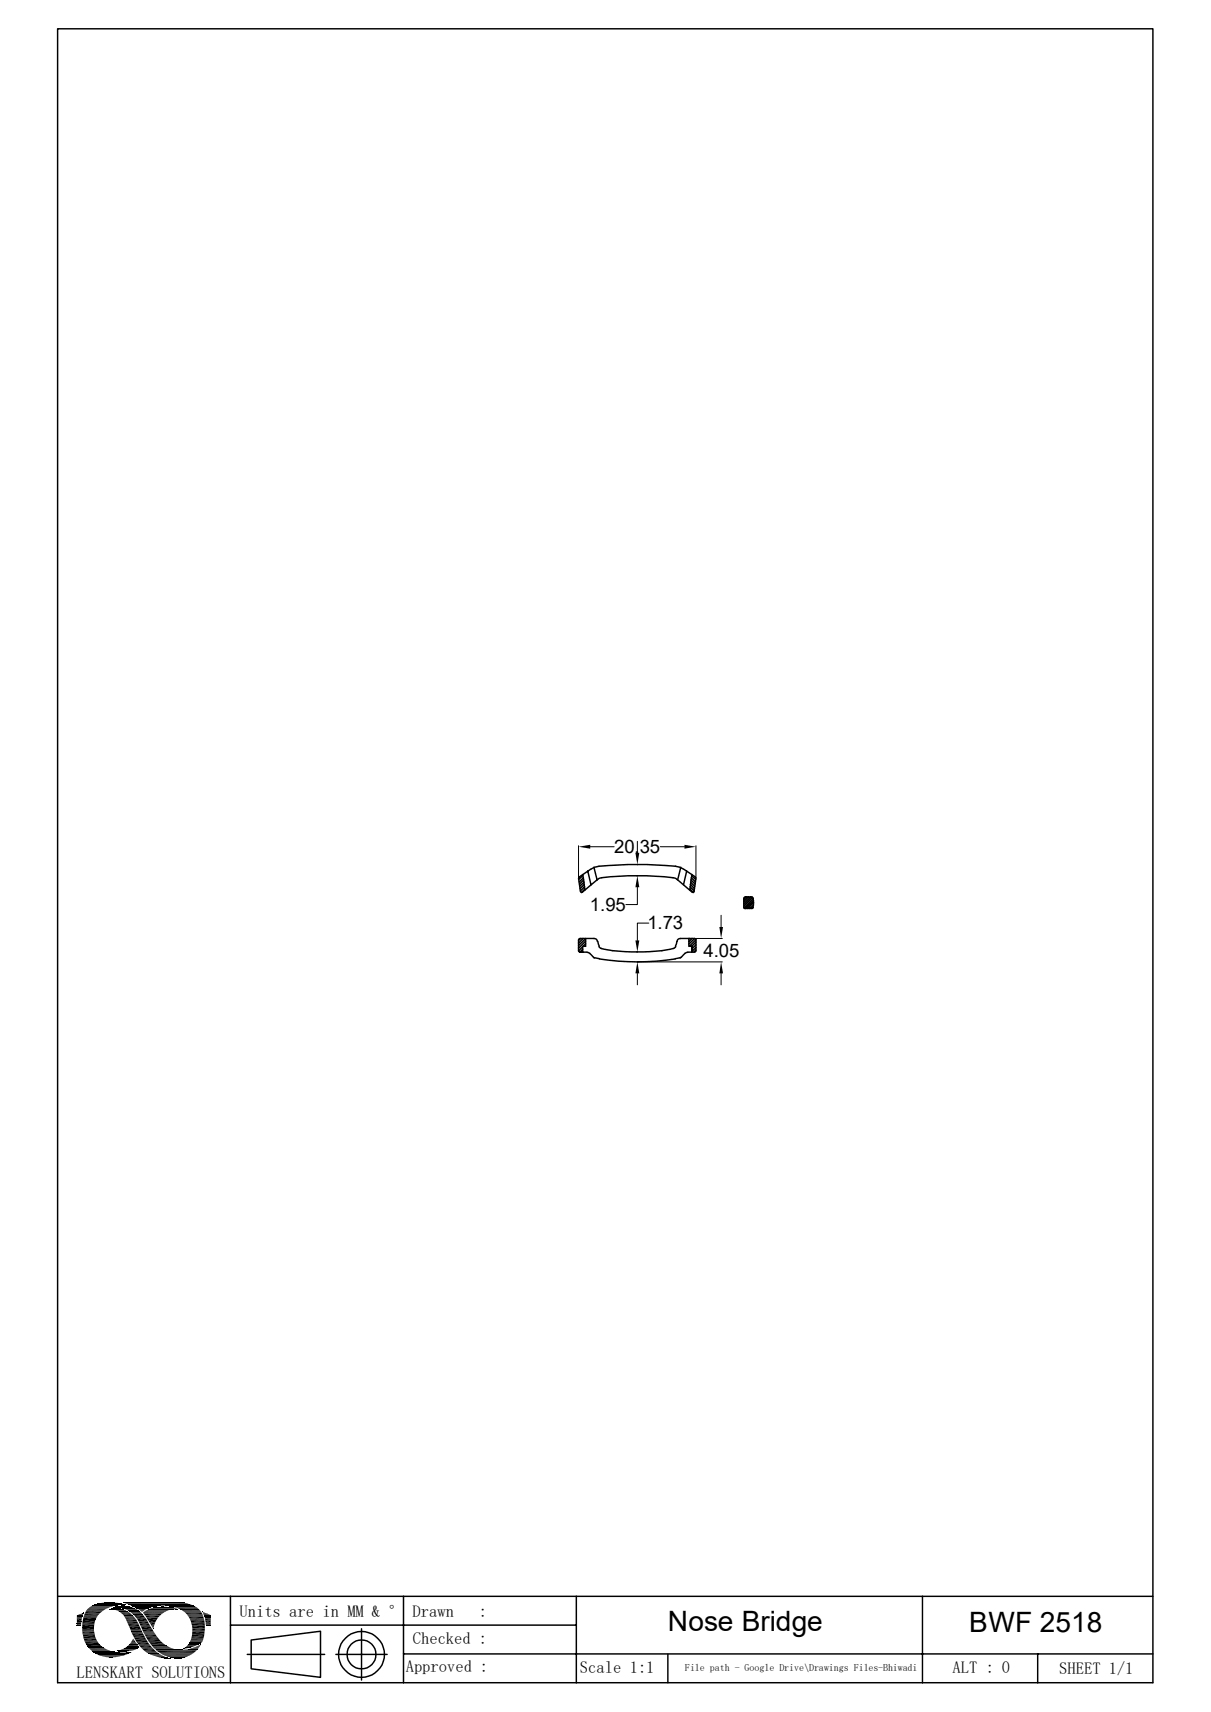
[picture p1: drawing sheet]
<svg xmlns="http://www.w3.org/2000/svg" width="210mm" height="297mm" viewBox="0 0 210 297" stroke-linecap="round" stroke-linejoin="round" font-family="sans-serif">
<g fill="none" stroke="#000" stroke-width=".25">
<path d="M10 5h189.9v286.9h-189.9zM100.3 152.4l.4 2.3M100.5 152.2l-.1 .2M101 151.7l.4 2.7M101.1 151.9l-.7 .7M101.2 152.3l-.7 .7M101.2 152.7l-.7 .7M101.3 153l-.8 .8M101.3 153.4l-.7 .8M101.4 153.8l-.7 .8M101.4 154.2l-.6 .7M101.9 151.1l.6 2.4"/>
<path d="M102.4 150.8l-1.9 1.3M103 150.5l.5 2.2M103.6 152.6l-2.6 2.2h-.2l-.1-.1M103.7 152.6l.1-.2a44.5 44.5 0 0 1 13.3 0l.3 .2M117.1 150.3l.8 .2 .6 .3M117.2 150.3a60.5 60.5 0 0 0-14.1 .2l-.6 .3M117.4 152.6l2.6 2.2M118.1 150.5l-.6 2.2M118.6 150.8l2 1.3M119.1 151.1l-.6 2.4M119.6 154.2l.6 .7M119.7 153.8l.7 .8"/>
<path d="M119.7 153.4l.7 .8M119.8 153l.7 .8M119.8 152.7l.8 .7M119.9 152.3l.7 .7M119.9 151.9l.7 .7M120 151.7l-.4 2.7M120.6 152.2v.2M120.7 152.4l-.3 2.3-.2 .1h-.1M129 155.8v1.6M129 157.4l.1 .2h1.3l.2-.1M129.2 155.6h1.2M129.2 155.7l-.2 .1"/>
<path d="M129.4 155.6l-.4 .4M129.8 155.6l-.8 .8M130.2 155.6l-1.2 1.2M130.4 155.7l.2 .1M130.5 155.7l-1.5 1.5M130.6 157.4l-.2 .2M130.6 155.8v1.7M130.6 155.9l-1.6 1.6M130.7 156.3l-1.4 1.3M130.7 156.6l-1 1M130.7 157l-.7 .6M100.3 163v2l.7-.7"/>
<path d="M100.4 165l.1 .1M100.5 162.8h2.5a.51 .51 0 0 1 .6 .5M100.5 162.9l-.1 .1M100.5 165.2h1.3M100.7 162.8l-.4 .4M101 164.7l-.4 .5M101 165.1v.1M101.1 162.8l-.8 .8M101.6 162.8v1.4h-.6v1M101.6 162.9l-1.3 1.1M101.6 163.3l-1.3 1.2M101.6 163.7l-.5 .5"/>
<path d="M101.8 165.2l.5 .2 .7 .7M103 166.1l.1 .1M103.1 166.2l.9 .1M103.7 163.3l.2 .9M103.9 164.2l.4 .3M104 166.4a42.6 42.6 0 0 0 13.1 0M104.3 164.5a33.2 33.2 0 0 0 10.5 .4M117.2 164.2l-.3 .3-2.1 .4M117.4 163.3l-.3 .9M117.4 163.3a.51 .51 0 0 1 .6-.5h2.5l-1 1M117.9 166.2l-.8 .1M118.1 166.1l-.2 .1"/>
<path d="M119.3 165.2l-.5 .2-.7 .7M119.3 165.2h1.2M119.5 162.8v1.4h.5M119.5 162.8v.1M119.5 164.2l1.2-1.2v2M120 164.2v1M120 162.8l-.5 .6M120.5 162.9l.1 .1M120.6 165l-.1 .1M120.7 164.4l-.7 .7M120.7 163.4l-.7 .8M120.7 163.9l-.7 .7"/>
<path d="M120.7 164.8l-.4 .4M10 276.9h189.9M40 276.9v15M70 276.9v15M99.9 276.9v15M160 276.9v15M14.3 281.7h2.1M14.3 283.3h2.1M14.6 280h2.7M14.7 284.9h2.4M15 285.5h2.6M23.1 283.9h2"/>
<path d="M24.6 286.1h2.2M24.9 280.1h3.2M25.1 283.8h2.1M25.3 284h2.1M26.1 285.4h2.7M33.1 281.3h2.4M33.1 284.4h2.2M33.4 282.7h2.1M40 281.9h59.9M42.9 287h13.4M43.6 284.5l12-1.5v8l-12-1.5zM58.3 287h8.8"/>
<path d="M62.7 282.6v8.9M70 286.9h129.9M115.8 287v4.9M180 286.9v5"/>
<circle cx="62.7" cy="287" r="2.51"/>
<circle cx="62.7" cy="287" r="4"/>
</g>
<g fill="none" stroke="#000" stroke-width=".17">
<path d="M100.3 146.7v5.6M102.4 146.9h4.1M110.4 151.9h.1M110.5 153.9v3h-2M110.5 146v2M110.6 150h.1M114.5 146.9h4.2M120.7 146.7v5.6M125.1 158.8v2M110.4 165.1h.1M110.5 168.9v2M110.6 166.9h14.7"/>
<path d="M112.5 160.1h-2v3.1M118.8 162.8h6.5M125.1 168.9v2M14.7 279.9h2.6M14.9 279.6h2.7M15 279.4h3M15 279.3h3.2M15.2 279.1h3.2M15.2 279.1h3.4M15.3 279h3.5M15.5 278.9h3.5M15.5 278.8h3.7"/>
<path d="M15.7 278.7h3.7M15.7 278.7h3.9M15.9 278.6h4M16 278.5h4.4M16.2 278.5h4.3M16.3 278.4h5.5M16.4 278.4h5.4M16.5 278.3h5.1M16.7 278.3h4.7M16.9 278.2h4.3M17.1 278.2h3.9M17.5 278.1h3"/>
<path d="M17.6 278.1h2.9M19 279.2h2.2M19.1 279.2h2.2M19.7 278.8l3.3 .1M19.8 278.8h3M19.8 278.8h2.9M19.9 278.7h2.7M20.1 278.6h-4.1M20.2 278.7h2.2M20.6 278.9h2.5M20.9 279h2.4M21.3 279h2"/>
<path d="M21.3 279.1h2.2M21.3 278h10.3M21.4 278.1h10.6M21.5 278.1h11M21.6 279.1h2.1M21.8 278h7.4M21.8 278.2h10.9M21.8 278.4h-5.6M21.9 279.3h2.1M22 278.3h10.9M22.2 278.3h10.8M22.3 278.4h10.9"/>
<path d="M22.5 278.4h10.8M22.6 278.5h10.8M22.7 278.5h10.9M22.8 278.6h10.8M22.8 278.6h5.1M22.9 278.6h4.4M23 278.7h4.2M23.2 278.8h3.3M23.4 278.8h2.8M23.5 278.9h2.5M23.7 279h2.1M24.8 279.8h3.7"/>
<path d="M24.8 279.8h3.5M24.8 279.9h3.4M24.9 279.7h3.8M25 279.6h3.7M25.1 279.5h3.8M25.2 279.4h3.9M25.4 279.4h3.8M25.4 279.3h4M25.6 279.3h4M25.7 279.2h4.2M26 279.1h4.8M26.2 279h4.4"/>
<path d="M26.2 279h4.2M26.6 278.9h3.5M26.8 278.9h3.1M27.1 278.8h2.6M27.3 278.8h2.2M28.7 278.6h5M29.3 278.6h4.4M29.4 278.7h4.5M30.1 278.8h4M30.4 278.9h3.8M30.7 279h3.7M30.8 279.2h-5"/>
<path d="M31 279.1h3.5M31.2 279.2h3.3M31.4 279.3h3.3M31.6 279.4h3.2M31.7 279.5h3.1M31.9 279.6h2.9M32 279.6h2.9M32 279.7h2.9M32.1 279.8h2.9M14.3 282.3h2M14.3 282.8h2M14.3 283h2"/>
<path d="M14.3 283.1h2M14.3 283.5h2.1M14.4 281h2.2M14.5 280.5h2.3M14.5 284.2h2.1M14.6 280.2h2.5M14.6 284.7h2.3M15 285.3h2.3M15.2 285.6h2.4M15.3 285.8h2.6M15.4 285.8h2.5M15.4 285.9h2.6"/>
<path d="M15.4 285.9h2.8M15.5 286h2.8M15.6 286.1h2.9M15.7 286.2h2.9M15.7 286.3h3.3M15.9 286.4h3.1M15.9 286.4h3.5M16 286.5h3.5M16 286.6h3.9M16.2 286.6h3.7M16.2 286.6h4.2M16.3 286.7h4.4"/>
<path d="M16.3 286.7h5.2M16.3 286.8h6.3M16.6 286.9h5.8M16.6 286.9h5.7M16.7 287h5.5M16.9 287h5M17 287.1h4.8M17.1 287.1h4.6M17.1 287.2h4.5M17.4 287.3h4M17.7 287.3h3.2M17.9 287.4h2.8"/>
<path d="M20.2 286.4h2.7M20.2 286.4h2.5M20.5 286.3h2.6M20.7 286.3h2.6M20.9 286.2h2.6M21.1 286.2h2.5M21.2 286.1h2.6M21.5 285.9h2.5M21.5 286h2.3M21.8 285.8h2.3M21.9 285.7h2.2M22 285.7h2"/>
<path d="M22 285.6h2M24.1 285.8h-2.3M25.1 280.2h2.7M25.4 280.6h2M25.4 286.8h2.1M25.5 284.4h2.2M25.8 284.8h2.2M26.1 285.2h2.4M26.3 285.5h2.6M26.4 285.6h2.6M26.4 285.6h2.7M26.5 285.7h2.8"/>
<path d="M26.5 285.8h3.1M26.7 285.9h3.1M26.8 286h3.2M26.8 286h3.3M26.8 286.1h3.4M26.9 286.1h3.6M27 286.2h4.1M27.1 286.2h4.6M27.1 286.3h7.1M27.1 286.3h7M27.5 286.6h6.3M27.6 286.7h6.1"/>
<path d="M27.8 286.9h5.7M27.9 286.9h5.5M28 287h5.3M28.2 287.1h5M28.5 287.2h4.4M28.8 287.3h3.9M29 287.5h3.4M29.5 287.5h2.6M29.6 287.6h2.4M31.7 286.2h2.5M32.4 280.1h2.7M32.5 280.2h2.7"/>
<path d="M32.6 280.3h2.6M32.6 280.4h2.6M32.7 280.5h2.6M32.8 285h2.1M32.8 285.1h2M32.9 285h2.1M32.9 280.9h2.5M32.9 284.9h2.2M32.9 284.9h2.1M32.9 284.8h2.2M33 284.7h2.1M33 284.6h2.2"/>
<path d="M33.1 284.5h2.1M33.1 284.6h2.1M33.1 281.5h2.4M33.2 283.9h2.2M33.3 282h2.2M33.3 283.5h2.1M33.4 282.5h2.1M33.4 282.9h2.1M33.4 283h2.1"/>
</g>
<g fill="#000">
<path d="M100.3 146.9l2.1-.3v.6zM110.2 148h.7l-.4 2zM110.5 151.9l.4 2h-.7zM118.7 146.6l2 .3-2 .3zM110.5 166.9l.4 2h-.7zM110.2 163.2h.7l-.4 1.9zM125.1 166.9l.3 2h-.6zM124.8 160.8h.6l-.3 2zM13.8 280h.6zM14 280h.4zM14.3 279.9h.1zM18.1 278h1.8z"/>
<path d="M18.7 278h1.2zM18.7 278h.6zM19.1 279.1h2zM19.2 279.1h1.9zM19.2 279.1h1.8zM19.2 279.1h1.7zM19.3 279.1h1.6zM19.3 279.1h1.5zM19.4 279.1h1.4zM19.5 279.1h1.1zM19.4 279.1h1.3zM19.5 279.1h1.2z"/>
<path d="M19.6 279.1h1zM19.6 279.2h1.7zM19.6 279.2l1.9 .1zM19.7 278.8h.2zM19.6 279.1h.9zM19.8 279.1h.7zM20 279.3l1.7 .1zM19.8 279.1h.5zM20.1 279l.2 .1zM20.2 279.4h1.6zM20.4 279.4l1.7 .2h-1.5zM20.4 279.4h1.4l.3 .2z"/>
<path d="M20.5 278.7h1.8zM20.5 278.7h1.7zM20.6 278.6l1.6 .1zM20.6 279.6h1.5zM20.7 279.6l1.7 .1h-1.5zM20.7 279.6h1.4l.3 .1zM20.6 278.6h1.4zM20.9 278.6h1.1zM20.9 279.7l1.6 .1zM20.9 278.6h.8zM21 278.6h.7zM21 279.8l1.7 .2h-1.5z"/>
<path d="M21 279.8h1.5l.2 .2zM21.2 278.6h.3zM21 278.6h.6zM21.2 278.6h.4zM21.2 280h1.5zM21.5 278.4h.3zM21.8 279.2h1.9zM22.2 279.4h1.8zM22.4 279.6h1.9zM22.5 279.6h1.8zM22.5 279.6l1.9 .1zM22.6 279.7l1.9 .1h-1.7z"/>
<path d="M22.6 279.7h1.8l.1 .1zM22.8 279.8l1.8 .1zM22.9 279.9l1.9 .2h-1.7zM22.9 279.9h1.7l.2 .2zM23.7 279l1.9 .1zM23.8 279.1h1.8zM23.8 279.1h1.6zM24 279.1h1.4zM24 279.1l1.3 .1zM24 279.2l1 .2h-.7zM24 279.2h1.3l-.3 .2zM24.3 279.4l.6 .1z"/>
<path d="M24.3 279.4h.7zM24.4 279.5h.4zM24.4 279.5h.5zM24.5 279.5l.2 .1zM24.5 279.5h.3zM24.6 279.6h.1zM27.4 278.8h2zM27.9 278.8h1.5zM27.9 278.8h1.1zM28 278.8h1zM28 278.8h.9zM30.4 279.2h.4z"/>
<path d="M30.5 279.2h.4zM30.6 279.2h.3zM30.9 278h.2zM35.1 279.7h.2zM35.1 279.7h.3zM35.2 279.7l.4 .1zM35.2 279.8l.8 .2h-.7zM35.2 279.8l.8 .2zM35.3 280l1 .1h-1zM35.3 280h.7l.3 .1zM13.3 280.2h1zM13.3 280.2l1 .1z"/>
<path d="M13.3 280.3l1 .1h-1zM13.3 280.3h1v.1zM13.3 280.4h1zM13.3 280.4l.9 .2h-.9zM13.3 280.4h1l-.1 .2zM13.3 280.6l.9 .2h-.9zM13.3 280.6h.9v.2zM13.3 280.8h.9zM13.3 280.8l.8 .5h-.8zM13.3 280.8h.9l-.1 .5zM13.3 281.3h.8zM13.3 281.3l.8 .2h-.8z"/>
<path d="M13.3 281.3h.8v.2zM13.3 281.5l.8 .2h-.8zM13.3 281.5h.8v.2zM13.3 281.7h.8zM13.3 281.7l.8 .2h-.8zM13.3 281.7h.8v.2zM13.3 281.9h.8zM13.3 281.9l.8 .1zM13.4 280.2h1zM13.5 280.2h.9zM13.7 280.1l.7 .1zM13.7 280.1h.7z"/>
<path d="M14.3 282.3l2 .4h-2zM14.3 282.3h2v.4zM18.3 287.4l1.9 .1zM18.3 287.4h1.9zM18.4 287.5h1.1zM18.4 287.5h1.8zM18.9 287.5h.6zM19 287.5h.5zM20.4 286.4l1.9 .1zM20.4 286.4h2zM20.6 286.5h1.5zM20.6 286.5h1.7z"/>
<path d="M20.7 286.5h1.1zM20.7 286.5h1.4zM21 286.5h.7zM21 286.5h.8zM21.2 286.5h.4zM21.2 286.5h.5zM21.3 280l1.7 .2h-1.5zM21.3 280h1.4l.3 .2zM21.3 286.5h.3zM21.4 286.5h.2zM21.5 280.2h1.5zM21.5 280.2l1.6 .2h-1.6z"/>
<path d="M21.5 280.2h1.5l.1 .2zM21.5 280.4l1.7 .1zM21.6 280.5h1.6zM21.6 280.5l1.8 .2h-1.7zM21.6 280.5h1.6l.2 .2zM21.7 280.7l1.8 .1h-1.7zM21.7 280.7h1.7l.1 .1zM21.8 280.8l1.8 .2h-1.7zM21.8 280.8h1.7l.1 .2zM21.9 281l1.8 .1zM21.9 281.1l1.9 .2h-1.8zM21.9 281.1h1.8l.1 .2z"/>
<path d="M21.5 286.7h1.1zM21.9 286.7h.7zM22 281.3l1.8 .1zM22 286.7h.6zM22.1 281.4l1.9 .3h-1.8zM22.1 281.4h1.7l.2 .3zM22.1 285.6l1.9 .1zM22.1 285.6h1.9zM22.2 281.7l1.9 .2h-1.8zM22.2 281.7h1.8l.1 .2zM22.2 285.5l1.8 .1zM22.2 285.5h1.7z"/>
<path d="M22.2 286.7h.5zM22.3 281.9l1.9 .3h-1.8zM22.3 281.9h1.8l.1 .3zM22.3 286.7h.4zM22.4 286.7h.3zM22.4 282.2l2.1 .5h-1.9zM22.4 282.2h1.8l.3 .5zM22.4 285.3h1.4zM22.4 285.3l1.5 .2h-1.7zM22.4 285.3h1.4l.1 .2zM22.6 285.2l1.2 .1h-1.4zM22.6 285.2h1.1l.1 .1z"/>
<path d="M22.6 286.6h.2zM22.6 282.7l1.9 .1zM22.7 282.8l1.9 .1zM22.7 282.9l1.9 .1zM22.7 285l1 .2h-1.1zM22.7 285h.9l.1 .2zM22.7 283h1.9zM22.7 283l2 .2h-1.9zM22.7 283h1.9l.1 .2zM22.7 284.9l.9 .1zM22.8 283.2l2 .2h-1.9zM22.8 283.2h1.9l.1 .2z"/>
<path d="M22.9 284.7l.6 .2h-.8zM22.9 284.7h.5l.1 .2zM22.6 286.6h.3zM22.9 284.6l.5 .1h-.5zM22.9 284.6h.4l.1 .1zM23 284.4h.2zM23 284.4l.3 .2h-.4zM23 284.4l.3 .2zM23.1 284.4h.1zM23.1 280.1h1.7zM23.2 280.1l1.7 .2h-1.5zM23.2 280.1h1.6l.1 .2z"/>
<path d="M23.4 280.3l1.8 .4h-1.6zM23.4 280.3h1.5l.3 .4zM23.6 280.7l1.7 .1zM23.7 280.8l1.9 .4h-1.6zM23.7 280.8h1.6l.3 .4zM24 281.2l1.6 .1zM24 281.3l1.8 .4h-1.6zM24 281.3h1.6l.2 .4zM24.2 281.7l1.8 .3h-1.7zM24.2 281.7h1.6l.2 .3zM24.3 282l1.8 .2h-1.7zM24.3 282h1.7l.1 .2z"/>
<path d="M24.4 282.2l2 .4h-1.8zM24.4 282.2h1.7l.3 .4zM24.6 282.6l1.8 .1zM24.6 282.7l2 .3h-1.8zM24.6 282.7h1.8l.2 .3zM24.8 283l1.9 .2h-1.8zM24.8 283h1.8l.1 .2zM24.9 283.2h1.8zM24.9 283.2l1.9 .1zM24.9 283.3h1.9zM25 283.3l1.9 .1zM25 283.4l2 .1h-1.9z"/>
<path d="M25 283.4h1.9l.1 .1zM25.1 283.5l1.9 .1zM25.4 280.6l2 .1zM25.4 280.7l1.7 .4h-1.4zM25.4 280.7h2l-.3 .4zM25.7 281.1l1.2 .4h-.9zM25.7 281.1h1.4l-.2 .4zM25.7 286.9h1.8zM25.8 286.9l2 .1h-1.7zM25.8 286.9h1.7l.3 .1zM26 281.5l.9 .1zM26 281.6l.8 .3h-.6z"/>
<path d="M26 281.6h.9l-.1 .3zM26.1 287l1.9 .1h-1.6zM26.1 287h1.7l.2 .1zM26.2 281.9l.5 .2h-.4zM26.2 281.9h.6l-.1 .2zM26.3 282.1l.4 .1h-.3zM26.3 282.1h.4v.1zM26.4 282.2l.2 .1zM26.4 282.2h.3zM26.4 287.1l1.7 .1zM26.5 282.3l.1 .1zM26.5 282.4l.1 .1z"/>
<path d="M26.5 282.5l.1 .1zM26.5 287.2l1.8 .1zM26.8 287.3l1.9 .2h-1.2zM26.8 287.3h1.5l.4 .2zM27.5 287.5h1.3zM27.6 287.5l1.4 .1zM28 287.6h1zM28.1 287.6h.9zM28.1 287.6h1zM28.1 287.6l1.1 .1zM28.2 287.7h1.1zM28.5 287.7h.9z"/>
<path d="M28.5 287.7h1zM28.8 287.7h.7zM28.9 287.7h.6zM29.1 287.7h.4zM29.2 287.7h.3zM29.3 287.7h.2zM30 287.6l1.6 .1zM30 287.6h1.8zM30.2 287.7h1.3zM30.2 287.7h1.4zM30.4 287.7h1zM30.4 287.7h1.1z"/>
<path d="M30.5 287.7h.7zM30.5 287.7h.9zM30.7 287.7h.5zM30.8 287.7h.4zM31.8 286h.2zM31.8 286h.1zM31.8 286h.4zM31.9 286h.5zM31.9 285.9l.5 .1zM31.9 285.9h.7zM32.1 285.8h.8zM32.1 285.8h.9z"/>
<path d="M32.1 285.8h1zM32.2 285.8h.9zM32.3 286.2h1.9zM32.2 285.8l.2-.2 .7 .2zM32.4 285.6h1.3l-.6 .2zM32.5 285.5l1.2 .1zM32.5 285.5h1.3zM32.6 285.4l1.2 .1h-1.3zM32.6 285.4h1.5l-.3 .1zM32.6 286.1h1.6zM32.7 285.2l1.4 .2h-1.5zM32.7 285.2h1.8l-.4 .2z"/>
<path d="M32.7 286.1h1.5zM32.7 285.2h1.8zM32.8 285l2 .1zM32.8 285.1h2zM32.8 285.1l1.7 .1h-1.8zM32.8 285.1h2l-.3 .1zM32.8 286.1h1.5zM33.1 286h1.3zM33.2 286h1.2zM33.4 285.9h1zM33.6 285.8h.9zM33.7 285.8h.8z"/>
<path d="M33.9 285.7h.6zM34 285.7h.6zM34.1 285.7h.5zM34.1 285.6l.5 .1zM34.1 285.6l.3-.1 .2 .1zM34.4 285.5h.3l-.1 .1zM34.4 285.5l.3-.1v.1zM34.7 285.4v.1zM34.7 285.4l.1-.1zM35.3 280.1l1.1 .1zM35.3 280.2h1.2zM35.3 280.2l1.2 .1z"/>
<path d="M35.4 280.3l1.1 .1h-1.1zM35.4 280.3h1.1v.1zM35.4 280.4h1.1zM35.5 280.4l1 .2h-1zM35.5 280.4h1v.2zM35.5 280.6h1zM35.5 280.6l1 .1zM35.6 280.7l.9 .1zM35.6 280.8l.9 .3h-.9zM35.6 280.8h.9v.3zM35.6 281.1h.9zM35.6 281.1l.9 .4h-.8z"/>
<path d="M35.6 281.1h.9v.4zM35.7 281.5l.8 .1zM35.7 281.6l.8 .2h-.8zM35.7 281.6h.8v.2zM35.7 281.8l.8 .2h-.8zM35.7 281.8h.8v.2zM35.7 282h.8zM35.7 282l.8 .1zM35.8 282.1h.7zM35.9 282.1h.6zM36 282.1h.5zM36.4 282.1h.1z"/>
</g>
<g fill="none" stroke="#000" stroke-width=".21">
<path d="M14.7 279.8h2.9M14.9 279.5h3M22.2 279.5h2M32.2 279.9h2.9M14.3 281.5h2.1M14.5 280.4h2.5M15.2 285.7h2.7M24 285.4h2.1M24.4 285.9h2.1M24.9 286.4h2.1M25.1 286.6h2.2M25.4 284.2h2.2"/>
<path d="M27.2 286.5h6.8M33 281.1h2.4M33.2 284.1h2.1"/>
</g>
<path d="M14.4 283.7h2.1M14.8 285.2h2.5M23.4 284.5h2.1M23.6 284.8h2.1M23.8 285.1h2.1M24.2 285.6h2.1M25.2 280.4h2.6M25.7 284.7h2.3M32.7 280.6h2.6" fill="none" stroke="#000" stroke-width=".3"/>
<path d="M14.3 282.1h2M14.4 280.8h2.4M33.3 282.3h2.2M33.3 283.3h2.2" fill="none" stroke="#000" stroke-width=".42"/>
<path d="M14.3 281.2h2.3M14.5 284.5h2.3M22.9 283.6h2.1" fill="none" stroke="#000" stroke-width=".38"/>
<path d="M14.4 284h2.2M23.2 284.2h2.1M25.9 285h2.5M33.2 281.8h2.3M33.3 283.7h2.1" fill="none" stroke="#000" stroke-width=".34"/>
<g font-size="4.9">
<text x="115.8" y="283">Nose Bridge</text>
<text x="168.1" y="283.2">BWF 2518</text>
</g>
<g font-size="3.2">
<text x="106.5" y="148">20.35</text>
<text x="102.3" y="158.1">1.95</text>
<text x="112.3" y="161.2">1.73</text>
<text x="122" y="165.9">4.05</text>
</g>
<g font-size="2.9">
<text x="41.5" y="280.6">Units are in MM &amp; °</text>
<text x="71.5" y="280.6">Drawn</text>
<text x="83" y="280.6">:</text>
<text x="71.6" y="285.2">Checked :</text>
<text x="13.3" y="291.1">LENSKART SOLUTIONS</text>
<text x="70.4" y="290.1">Approved :</text>
<text x="100.6" y="290.3">Scale 1:1</text>
<text x="165.2" y="290.3">ALT : 0</text>
<text x="183.7" y="290.4">SHEET 1/1</text>
</g>
<text font-size="1.7" x="118.8" y="289.9">File path - Google Drive\Drawings Files-Bhiwadi</text>
</svg>
